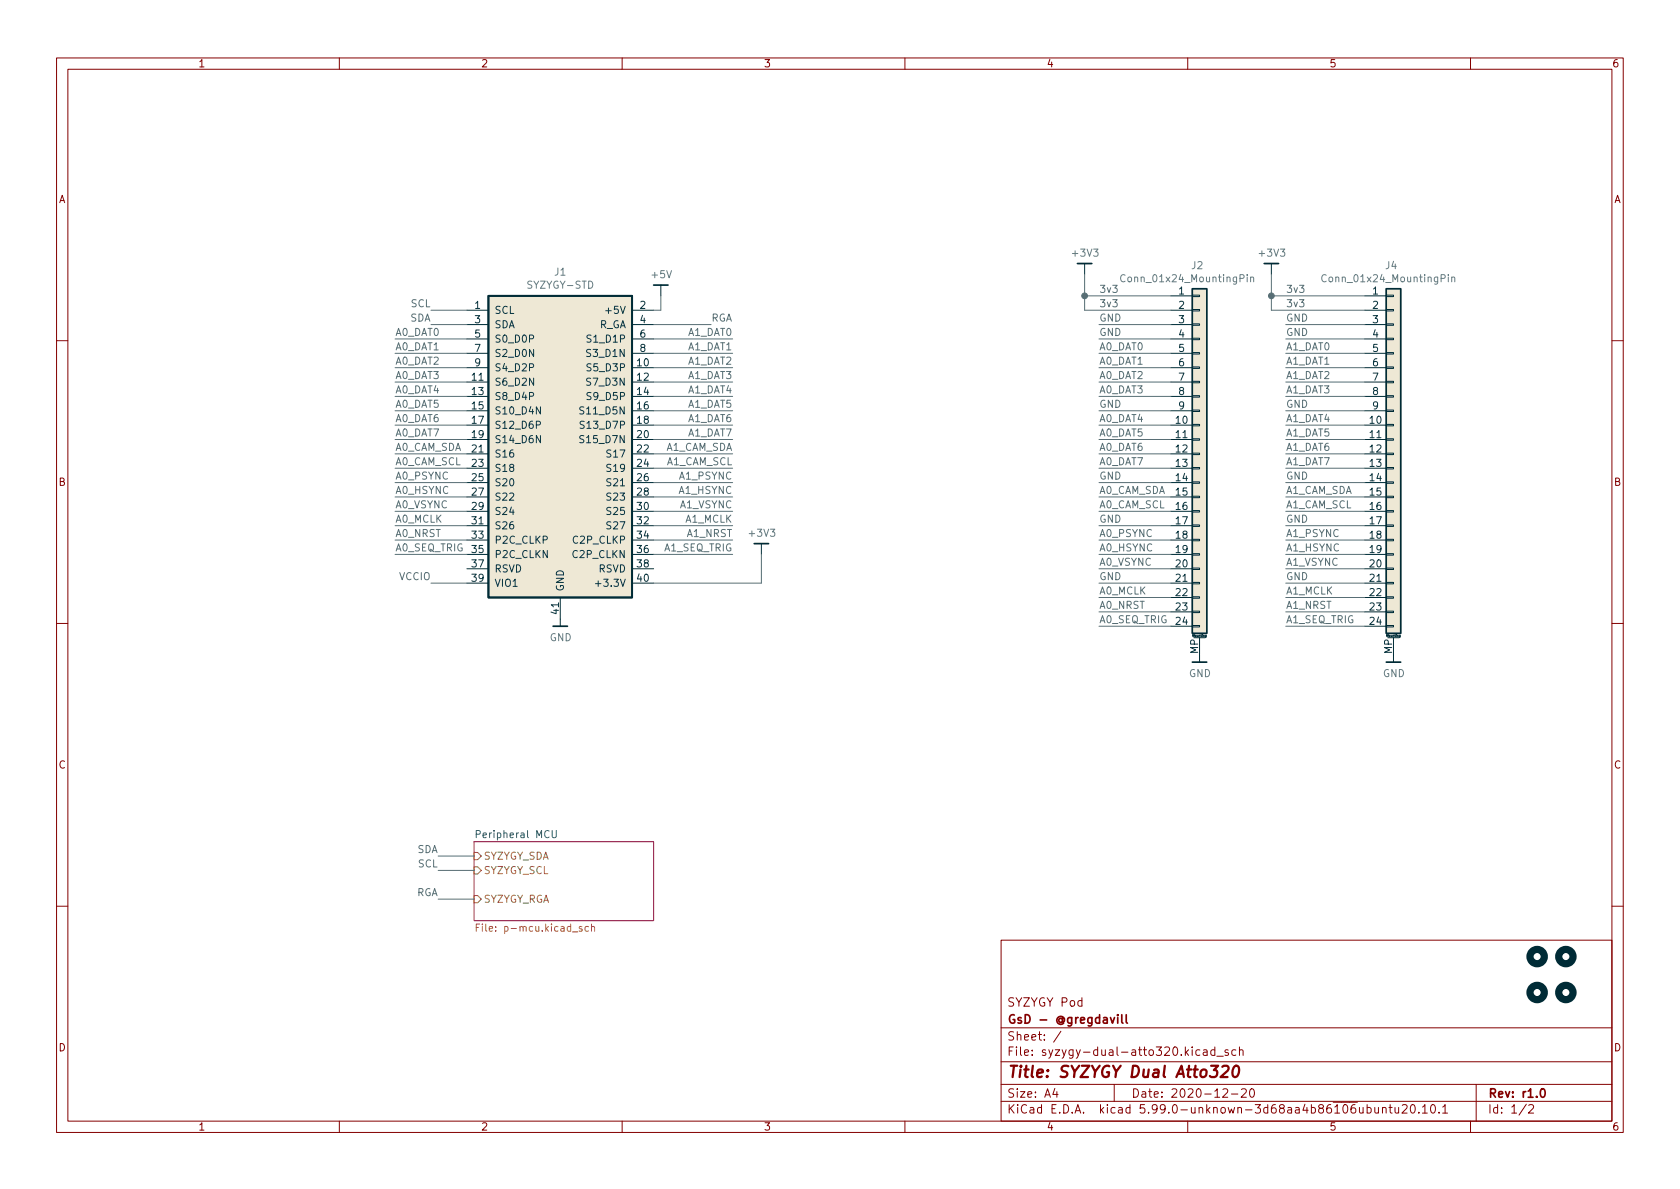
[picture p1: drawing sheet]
<svg xmlns="http://www.w3.org/2000/svg" width="297mm" height="210mm" viewBox="0 0 297 210" stroke-linecap="round" stroke-linejoin="round" font-family="sans-serif">
<g fill="none" stroke="#840000" stroke-width=".18">
<path d="M10 10.2h277v190.1h-277zM12 12.2h273v186.1h-273zM60 10.2v2M110 10.2v2M160 10.2v2M210 10.2v2M260 10.2v2M10 60.2h2M285 60.2h2M10 110.2h2M285 110.2h2M10 160.2h2"/>
<path d="M177 166.3h108v32h-108zM285 160.2h2M60 198.3v2M110 198.3v2M160 198.3v2M177 194.8h108M177 191.8h108M177 187.8h108M177 181.8h108M186.5 192.5l-.4 1h1M186.9 193v1M187.6 182.4l-1.3 1.9"/>
<path d="M197 191.8v3M210 198.3v2M212.1 185.7l-.4-.1-.3 .3v.4l.2 .3h.5M212.8 185.7h.6v.9M213.4 186l-.5 .1a.29 .29 0 0 0-.2 .2 .29 .29 0 0 0 .2 .3h.5M214.8 185.7l-.4-.1-.3 .3v.4l.1 .3h.6M214.8 185.1v1.5M215.1 186.8h1.2M216.2 192.7l.6-.2 .2 .2 .1 .3-1 1h1M217.1 185.7l-.3-.1-.2 .2v.3l.5 .1v.4h-.5M217.7 193.5h1.2M218.5 185.7l-.4-.1-.3 .3v.4l.1 .3h.6"/>
<path d="M219.1 185.8l.3-.2 .3 .1 .1 .9M219.1 185.1v1.5M219.5 192.7l.6-.2 .2 .2 .1 .3-1 1h1M221.1 192.6l.2-.1a.81 .81 0 0 1 .6 .7 .81 .81 0 0 1-.3 .8h-.2a.81 .81 0 0 1-.5-.6 .81 .81 0 0 1 .2-.8zM243.1 195.8v1h.4l.2-.1M243.7 195.8v1M244.4 196l.2-.2 .4 .1 .1 .9M244.4 195.8v1M245.6 195.8h.5M245.8 195.3v1.3l.3 .2M246.6 195.8l.1 1h.4l.2-.1M247.3 195.8v1"/>
<path d="M247.9 195.5l.6-.2 .2 .2 .1 .3-.9 1h.9M249.6 195.4l.1-.1a.81 .81 0 0 1 .6 .7 .81 .81 0 0 1-.3 .8h-.1a.81 .81 0 0 1-.6-.6 .81 .81 0 0 1 .3-.8zM250.9 196.7v.1M251.5 195.8l.4-.5v1.5M251.5 196.8h.9M253.1 195.4l.2-.1a.81 .81 0 0 1 .6 .7 .81 .81 0 0 1-.3 .8h-.2a.81 .81 0 0 1-.5-.6 .81 .81 0 0 1 .2-.8zM254.4 196.7v.1M255.1 195.8l.4-.5v1.5M255.1 196.8h.8M260 198.3v2M261 191.8v6.5M269.9 195.3l-1.3 1.9"/>
<path d="M270.3 195.5l.6-.2 .2 .2 .1 .3-1 1h1"/>
</g>
<path d="M196.3 179.9l.4 1 .4-1M197.6 179.4v.2M197.6 179.9v1M198.3 179.4v1.3l.3 .2M199.1 179.4v1.3l.2 .2M272.6 192.6l.1-.1a.81 .81 0 0 1 .6 .7 .81 .81 0 0 1-.3 .8h-.2a.82 .82 0 0 1-.5-.6 .82 .82 0 0 1 .3-.8z" fill="none" stroke="#840000" stroke-width=".3"/>
<path d="M216.1 188.7l.3-.2h.5a.45 .45 0 0 1 .3 .5l-.1 .3-1.3 1.2h1.2M218.2 188.7a.46 .46 0 0 1 .5-.2 .46 .46 0 0 1 .3 .3 1.15 1.15 0 0 1-.7 1.7l-.2-.1a1.54 1.54 0 0 1 .1-1.7z" fill="none" stroke="#840000" stroke-width=".4"/>
<path d="M83.8 148.8h31.8v14h-31.8z" fill="#fff" stroke="#fff" stroke-width=".18"/>
<path d="M83.8 148.8h31.8v14h-31.8z" fill="none" stroke="#840084" stroke-width=".18"/>
<path d="M84.2 147.5h.6l.1-.2v-.3l-.7-.1v1.2M97.6 146.9v1l.3 .2h.3l.2-.2v-1" fill="none" stroke="#008484" stroke-width=".18"/>
<path d="M84.2 164h.4M84.8 163.4h-.6v1.3M104 163.9l-.3-.1-.3 .3 .2 .5h.4M104.6 163.9l.2-.1 .3 .1v.8M104.6 163.4v1.3" fill="none" stroke="#b58900" stroke-width=".18"/>
<path d="M83.8 153.3h.7l.6 .6-.6 .7h-.7zM83.8 150.7h.7l.6 .7-.6 .6h-.7zM83.8 158.4h.7l.6 .6-.6 .6h-.7z" fill="none" stroke="#859900" stroke-width=".18"/>
<g fill="none" stroke="#002b36" stroke-width=".18">
<path d="M82.5 54.9h3.9M82.5 57.4h3.9M82.5 59.9h3.9M111.8 54.9h3.8M111.8 57.4h3.8M111.8 59.9h3.8M116.8 50.4v1.9M191.8 46.6v1.9M207 54.9h3.8M207 57.4h3.8M207 59.9h3.8M207 52.3h3.8"/>
<path d="M210.8 54.7h1.3v.3h-1.3zM210.8 52.2h1.3v.2h-1.3zM210.8 59.8h1.3v.3h-1.3zM210.8 57.3h1.3v.2h-1.3zM224.8 46.6v1.9M241.3 54.9h3.8M241.3 57.4h3.8M241.3 59.9h3.8M241.3 52.3h3.8M245.1 54.7h1.3v.3h-1.3zM245.1 52.2h1.3v.2h-1.3zM245.1 59.8h1.3v.3h-1.3z"/>
<path d="M245.1 57.3h1.3v.2h-1.3zM82.5 65h3.9M82.5 67.6h3.9M82.5 70.1h3.9M82.5 72.6h3.9M82.5 75.2h3.9M82.5 77.7h3.9M82.5 62.5h3.9M111.8 65h3.8M111.8 67.6h3.8M111.8 70.1h3.8M111.8 72.6h3.8"/>
<path d="M111.8 75.2h3.8M111.8 77.7h3.8M111.8 62.5h3.8M207 65h3.8M207 67.6h3.8M207 70.1h3.8M207 72.6h3.8M207 75.2h3.8M207 77.7h3.8M207 62.5h3.8M210.8 77.6h1.3v.2h-1.3zM210.8 75.1h1.3v.2h-1.3z"/>
<path d="M210.8 72.5h1.3v.3h-1.3zM210.8 70h1.3v.2h-1.3zM210.8 67.4h1.3v.3h-1.3zM210.8 64.9h1.3v.2h-1.3zM210.8 62.4h1.3v.2h-1.3zM241.3 65h3.8M241.3 67.6h3.8M241.3 70.1h3.8M241.3 72.6h3.8M241.3 75.2h3.8M241.3 77.7h3.8M241.3 62.5h3.8"/>
<path d="M245.1 77.6h1.3v.2h-1.3zM245.1 75.1h1.3v.2h-1.3zM245.1 72.5h1.3v.3h-1.3zM245.1 70h1.3v.2h-1.3zM245.1 67.4h1.3v.3h-1.3zM245.1 64.9h1.3v.2h-1.3zM245.1 62.4h1.3v.2h-1.3zM82.5 80.3h3.9M82.5 82.8h3.9M82.5 85.3h3.9M82.5 87.9h3.9M82.5 90.4h3.9"/>
<path d="M82.5 93h3.9M82.5 95.5h3.9M82.5 98h3.9M111.8 80.3h3.8M111.8 82.8h3.8M111.8 85.3h3.8M111.8 87.9h3.8M111.8 90.4h3.8M111.8 93h3.8M111.8 95.5h3.8M111.8 98h3.8M134.6 96.1v1.9"/>
<path d="M207 80.3h3.8M207 82.8h3.8M207 85.3h3.8M207 87.9h3.8M207 90.4h3.8M207 93h3.8M207 95.5h3.8M207 98h3.8M210.8 85.2h1.3v.3h-1.3zM210.8 87.8h1.3v.2h-1.3zM210.8 90.3h1.3v.2h-1.3zM210.8 92.8h1.3v.3h-1.3z"/>
<path d="M210.8 95.4h1.3v.2h-1.3zM210.8 97.9h1.3v.3h-1.3zM210.8 82.7h1.3v.2h-1.3zM210.8 80.1h1.3v.3h-1.3zM241.3 80.3h3.8M241.3 82.8h3.8M241.3 85.3h3.8M241.3 87.9h3.8M241.3 90.4h3.8M241.3 93h3.8M241.3 95.5h3.8M241.3 98h3.8"/>
<path d="M245.1 85.2h1.3v.3h-1.3zM245.1 87.8h1.3v.2h-1.3zM245.1 90.3h1.3v.2h-1.3zM245.1 92.8h1.3v.3h-1.3zM245.1 95.4h1.3v.2h-1.3zM245.1 97.9h1.3v.3h-1.3zM245.1 82.7h1.3v.2h-1.3zM245.1 80.1h1.3v.3h-1.3zM82.5 100.6h3.9M82.5 103.1h3.9M99.1 105.7v5M111.8 100.6h3.8"/>
<path d="M111.8 103.1h3.8M207 100.6h3.8M207 103.1h3.8M207 105.7h3.8M207 108.2h3.8M207 110.7h3.8M210.8 108.1h1.3v.2h-1.3zM210.8 110.6h1.3v.3h-1.3zM210.8 100.5h1.3v.2h-1.3zM210.8 103h1.3v.2h-1.3zM210.8 105.5h1.3v.3h-1.3zM211.1 112.8h2"/>
<path d="M212.1 112.8v4.3M213.3 112.3v.3l-.2 .1M213.3 112.3l-.2 .1v.2h.2M241.3 100.6h3.8M241.3 103.1h3.8M241.3 105.7h3.8M241.3 108.2h3.8M241.3 110.7h3.8M245.1 108.1h1.3v.2h-1.3zM245.1 110.6h1.3v.3h-1.3zM245.1 100.5h1.3v.2h-1.3zM245.1 103h1.3v.2h-1.3z"/>
<path d="M245.1 105.5h1.3v.3h-1.3zM245.4 112.8h2M246.4 112.8v4.3M247.6 112.3v.3l-.2 .1M247.6 112.3l-.2 .1v.2h.2"/>
</g>
<path d="M115.6 50.4h2.5M190.5 46.6h2.5M223.5 46.6h2.6M133.3 96.1h2.6M97.8 110.7h2.5M210.8 117.1h2.6M245.1 117.1h2.5" fill="none" stroke="#002b36" stroke-width=".3"/>
<g fill="#eee8d5" stroke="#eee8d5" stroke-width=".18">
<path d="M86.4 52.3h25.4v53.4h-25.4z"/>
<path d="M245.1 51h2.5v61h-2.5z"/>
<path d="M210.8 51h2.6v61h-2.6z"/>
</g>
<path d="M86.4 52.3h25.4v53.4h-25.4z" fill="none" stroke="#002b36" stroke-width=".33"/>
<path d="M94.8 75.1h.6l.2-.2-.1-.3-.7-.1v1.3M95.6 71.9v1.3l-.8-1.3v1.3M95.6 77v1.3l-.8-1.3v1.3M103.2 72l-.5-.1-.1 .2v.3l.5 .3 .1 .3-.2 .2h-.5M103.2 77.1l-.5-.1-.1 .1v.4l.5 .2 .1 .4-.2 .2-.5-.1M103.3 74.5h-.5l-.2 .1v.4l.6 .2 .1 .3-.3 .3-.4-.1M105.3 103.2h1" fill="none" stroke="#073642" stroke-width=".18"/>
<g fill="none" stroke="#002b36" stroke-width="1.3">
<circle cx="271.8" cy="169.2" r="1.27"/>
<circle cx="271.8" cy="175.5" r="1.27"/>
<circle cx="276.9" cy="175.5" r="1.27"/>
<circle cx="276.9" cy="169.2" r="1.27"/>
</g>
<path d="M210.8 51h2.6v61h-2.6zM245.1 51h2.5v61h-2.5z" fill="none" stroke="#002b36" stroke-width=".25"/>
<path d="M198.9 48.7a.6 .6 0 0 0-.8 .4 .6 .6 0 0 0 .6 .7l.2-.1M220.5 48.6v.1M220.5 49v.8M221.1 49.1l.2-.1 .3 .1 .1 .7M221.1 49v.8M234.5 48.7a.6 .6 0 0 0-.9 .4 .6 .6 0 0 0 .6 .7l.3-.1M256.1 48.6v.1M256.1 49v.8M256.7 49.1l.2-.1 .3 .1v.7M256.7 49v.8" fill="none" stroke="#657b83" stroke-width=".18"/>
<g fill="none" stroke="#586e75" stroke-width=".18">
<path d="M69.8 59.9h12.7M76.2 57.4h6.3M76.2 54.9h6.3M115.6 59.9h13.9M115.6 57.4h10.1M116.8 52.3v2.6h-1.2M191.8 48.5v6.4h15.2M191.8 52.3h15.2M194.3 59.9h12.7M194.3 57.4h12.7M224.8 48.5v6.4h16.5M224.8 52.3h16.5"/>
<path d="M227.3 59.9h14M227.3 57.4h14M69.8 62.5h12.7M69.8 65h12.7M69.8 67.6h12.7M69.8 70.1h12.7M69.8 72.6h12.7M69.8 75.2h12.7M69.8 77.7h12.7M115.6 62.5h13.9M115.6 65h13.9M115.6 67.6h13.9"/>
<path d="M115.6 70.1h13.9M115.6 72.6h13.9M115.6 75.2h13.9M115.6 77.7h13.9M194.3 62.5h12.7M194.3 65h12.7M194.3 67.6h12.7M194.3 70.1h12.7M194.3 72.6h12.7M194.3 75.2h12.7M194.3 77.7h12.7M227.3 62.5h14"/>
<path d="M227.3 65h14M227.3 67.6h14M227.3 70.1h14M227.3 72.6h14M227.3 75.2h14M227.3 77.7h14M69.8 80.3h12.7M69.8 98h12.7M69.8 82.8h12.7M69.8 93h12.7M69.8 90.4h12.7M69.8 95.5h12.7"/>
<path d="M69.8 85.3h12.7M69.8 87.9h12.7M115.6 80.3h13.9M115.6 98h13.9M115.6 82.8h13.9M115.6 93h13.9M115.6 90.4h13.9M115.6 95.5h13.9M115.6 85.3h13.9M115.6 87.9h13.9M134.6 98v5.1h-19M194.3 80.3h12.7"/>
<path d="M194.3 98h12.7M194.3 82.8h12.7M194.3 93h12.7M194.3 90.4h12.7M194.3 95.5h12.7M194.3 85.3h12.7M194.3 87.9h12.7M227.3 80.3h14M227.3 98h14M227.3 82.8h14M227.3 93h14M227.3 90.4h14"/>
<path d="M227.3 95.5h14M227.3 85.3h14M227.3 87.9h14M76.2 103.1h6.3M194.3 103.1h12.7M194.3 108.2h12.7M194.3 110.7h12.7M194.3 105.7h12.7M194.3 100.6h12.7M227.3 103.1h14M227.3 108.2h14M227.3 110.7h14"/>
<path d="M227.3 105.7h14M227.3 100.6h14M77.5 159h6.3M77.5 151.4h6.3M77.5 153.9h6.3"/>
</g>
<g fill="#586e75" stroke="#586e75" stroke-width=".18">
<circle cx="191.8" cy="52.3" r=".51"/>
<circle cx="224.8" cy="52.3" r=".51"/>
</g>
<text font-size="2.8" fill="#840000" x="178" y="190.6">Title: SYZYGY Dual Atto320</text>
<g font-size="2.1" fill="#840000">
<text x="178" y="178">SYZYGY Pod</text>
<text x="178" y="184">Sheet: /</text>
<text x="178" y="181">GsD - @gregdavill</text>
<text x="178" y="186.7">File: syzygy-dual-atto320.kicad_sch</text>
<text x="178" y="196.9">KiCad E.D.A. kicad 5.99.0-unknown-3d68aa4b86~106~ubuntu20.10.1</text>
<text x="178" y="194.1">Size: A4</text>
<text x="200" y="194.1">Date: 2020-12-20</text>
<text x="263" y="194.1">Rev: r1.0</text>
<text x="263" y="196.9">Id: 1/2</text>
</g>
<g font-size="1.8" fill="#840000">
<text x="35" y="11.9">1</text>
<text x="85" y="11.9">2</text>
<text x="135" y="11.9">3</text>
<text x="185" y="11.9">4</text>
<text x="235" y="11.9">5</text>
<text x="285" y="11.9">6</text>
<text x="10.3" y="35.9">A</text>
<text x="285.3" y="35.9">A</text>
<text x="10.3" y="85.9">B</text>
<text x="285.3" y="85.9">B</text>
<text x="10.3" y="135.9">C</text>
<text x="285.3" y="135.9">C</text>
<text x="10.3" y="185.9">D</text>
<text x="285.3" y="185.9">D</text>
<text x="35" y="199.9">1</text>
<text x="85" y="199.9">2</text>
<text x="135" y="199.9">3</text>
<text x="185" y="199.9">4</text>
<text x="235" y="199.9">5</text>
<text x="285" y="199.9">6</text>
</g>
<g font-size="1.8" fill="#657b83">
<text x="189.8" y="45.4">+3V3</text>
<text x="210.7" y="47.6">J2</text>
<text x="222.8" y="45.4">+3V3</text>
<text x="245" y="47.6">J4</text>
<text x="93.4" y="51">SYZYGY-STD</text>
<text x="98.1" y="48.7">J1</text>
<text x="115.3" y="49.2">+5V</text>
<text x="198.9" y="49.9">Conn_01x24_MountingPin</text>
<text x="234.4" y="49.9">Conn_01x24_MountingPin</text>
<text x="132.6" y="94.9">+3V3</text>
<text x="97.2" y="113.4">GND</text>
<text x="210.2" y="119.7">GND</text>
<text x="244.5" y="119.7">GND</text>
</g>
<g font-size="1.8" fill="#586e75">
<text x="194.3" y="51.8">3v3</text>
<text x="227.3" y="51.8">3v3</text>
<text x="69.8" y="59.4">A0_DAT0</text>
<text x="72.5" y="56.9">SDA</text>
<text x="72.7" y="54.3">SCL</text>
<text x="121.7" y="59.4">A1_DAT0</text>
<text x="125.7" y="56.9">RGA</text>
<text x="194.3" y="54.3">3v3</text>
<text x="194.3" y="56.9">GND</text>
<text x="194.3" y="59.4">GND</text>
<text x="227.3" y="59.4">GND</text>
<text x="227.3" y="56.9">GND</text>
<text x="227.3" y="54.3">3v3</text>
<text x="69.8" y="64.5">A0_DAT2</text>
<text x="69.8" y="61.9">A0_DAT1</text>
<text x="121.7" y="64.5">A1_DAT2</text>
<text x="121.7" y="61.9">A1_DAT1</text>
<text x="194.3" y="64.5">A0_DAT1</text>
<text x="194.3" y="61.9">A0_DAT0</text>
<text x="227.3" y="64.5">A1_DAT1</text>
<text x="227.3" y="61.9">A1_DAT0</text>
<text x="69.8" y="67">A0_DAT3</text>
<text x="69.8" y="69.6">A0_DAT4</text>
<text x="121.7" y="69.6">A1_DAT4</text>
<text x="121.7" y="67">A1_DAT3</text>
<text x="194.3" y="67">A0_DAT2</text>
<text x="194.3" y="69.6">A0_DAT3</text>
<text x="227.3" y="67">A1_DAT2</text>
<text x="227.3" y="69.6">A1_DAT3</text>
<text x="69.8" y="77.2">A0_DAT7</text>
<text x="69.8" y="72.1">A0_DAT5</text>
<text x="69.8" y="74.6">A0_DAT6</text>
<text x="121.7" y="74.6">A1_DAT6</text>
<text x="121.7" y="72.1">A1_DAT5</text>
<text x="121.7" y="77.2">A1_DAT7</text>
<text x="194.3" y="74.6">A0_DAT4</text>
<text x="194.3" y="72.1">GND</text>
<text x="194.3" y="77.2">A0_DAT5</text>
<text x="227.3" y="74.6">A1_DAT4</text>
<text x="227.3" y="77.2">A1_DAT5</text>
<text x="227.3" y="72.1">GND</text>
<text x="69.8" y="79.7">A0_CAM_SDA</text>
<text x="69.8" y="82.3">A0_CAM_SCL</text>
<text x="117.6" y="79.7">A1_CAM_SDA</text>
<text x="117.7" y="82.3">A1_CAM_SCL</text>
<text x="194.3" y="79.7">A0_DAT6</text>
<text x="194.3" y="82.3">A0_DAT7</text>
<text x="227.3" y="82.3">A1_DAT7</text>
<text x="227.3" y="79.7">A1_DAT6</text>
<text x="69.8" y="87.3">A0_HSYNC</text>
<text x="69.8" y="89.9">A0_VSYNC</text>
<text x="69.8" y="84.8">A0_PSYNC</text>
<text x="120.1" y="87.3">A1_HSYNC</text>
<text x="120.2" y="89.9">A1_VSYNC</text>
<text x="120.2" y="84.8">A1_PSYNC</text>
<text x="194.3" y="87.3">A0_CAM_SDA</text>
<text x="194.3" y="89.9">A0_CAM_SCL</text>
<text x="194.3" y="84.8">GND</text>
<text x="227.3" y="87.3">A1_CAM_SDA</text>
<text x="227.3" y="84.8">GND</text>
<text x="227.3" y="89.9">A1_CAM_SCL</text>
<text x="69.8" y="92.4">A0_MCLK</text>
<text x="69.8" y="95">A0_NRST</text>
<text x="121.2" y="92.4">A1_MCLK</text>
<text x="121.5" y="95">A1_NRST</text>
<text x="194.3" y="92.4">GND</text>
<text x="194.3" y="95">A0_PSYNC</text>
<text x="227.3" y="95">A1_PSYNC</text>
<text x="227.3" y="92.4">GND</text>
<text x="69.8" y="97.5">A0_SEQ_TRIG</text>
<text x="117.4" y="97.5">A1_SEQ_TRIG</text>
<text x="194.3" y="97.5">A0_HSYNC</text>
<text x="194.3" y="100">A0_VSYNC</text>
<text x="227.3" y="97.5">A1_HSYNC</text>
<text x="227.3" y="100">A1_VSYNC</text>
<text x="70.6" y="102.6">VCCIO</text>
<text x="194.3" y="107.7">A0_NRST</text>
<text x="194.3" y="105.1">A0_MCLK</text>
<text x="194.3" y="102.6">GND</text>
<text x="227.3" y="102.6">GND</text>
<text x="227.3" y="105.1">A1_MCLK</text>
<text x="227.3" y="107.7">A1_NRST</text>
<text x="194.3" y="110.2">A0_SEQ_TRIG</text>
<text x="227.3" y="110.2">A1_SEQ_TRIG</text>
<text x="73.7" y="150.8">SDA</text>
<text x="73.9" y="153.4">SCL</text>
<text x="73.5" y="158.5">RGA</text>
</g>
<g font-size="1.8" fill="#073642">
<text x="208.4" y="52.1">1</text>
<text x="242.7" y="52.1">1</text>
<text x="84" y="54.6">1</text>
<text x="84" y="57.1">3</text>
<text x="84" y="59.7">5</text>
<text x="87.4" y="55.5">SCL</text>
<text x="87.4" y="58">SDA</text>
<text x="105.8" y="58">R_GA</text>
<text x="107.5" y="55.5">+5V</text>
<text x="113.2" y="54.6">2</text>
<text x="113.2" y="57.1">4</text>
<text x="113.2" y="59.7">6</text>
<text x="208.4" y="54.6">2</text>
<text x="208.4" y="57.1">3</text>
<text x="208.4" y="59.7">4</text>
<text x="242.7" y="54.6">2</text>
<text x="242.7" y="57.1">3</text>
<text x="242.7" y="59.7">4</text>
<text x="84" y="62.2">7</text>
<text x="84" y="64.8">9</text>
<text x="87.4" y="60.6">S0_D0P</text>
<text x="87.4" y="63.1">S2_D0N</text>
<text x="87.4" y="65.7">S4_D2P</text>
<text x="104.1" y="63.1">S3_D1N</text>
<text x="104.2" y="65.7">S5_D3P</text>
<text x="104.2" y="60.6">S1_D1P</text>
<text x="112.7" y="64.8">10</text>
<text x="113.2" y="62.2">8</text>
<text x="208.4" y="62.2">5</text>
<text x="208.4" y="64.8">6</text>
<text x="242.7" y="62.2">5</text>
<text x="242.7" y="64.8">6</text>
<text x="83.5" y="67.3">11</text>
<text x="83.5" y="69.8">13</text>
<text x="87.4" y="68.2">S6_D2N</text>
<text x="87.4" y="70.7">S8_D4P</text>
<text x="104.1" y="68.2">S7_D3N</text>
<text x="104.2" y="70.7">S9_D5P</text>
<text x="112.7" y="67.3">12</text>
<text x="112.7" y="69.8">14</text>
<text x="208.4" y="67.3">7</text>
<text x="208.4" y="69.8">8</text>
<text x="242.7" y="67.3">7</text>
<text x="242.7" y="69.8">8</text>
<text x="83.5" y="72.4">15</text>
<text x="83.5" y="74.9">17</text>
<text x="83.5" y="77.5">19</text>
<text x="87.4" y="73.3">S10_D4N</text>
<text x="87.4" y="75.8">S12_D6P</text>
<text x="103.1" y="73.3">S11_D5N</text>
<text x="103.2" y="75.8">S13_D7P</text>
<text x="112.7" y="72.4">16</text>
<text x="112.7" y="74.9">18</text>
<text x="112.7" y="77.5">20</text>
<text x="207.9" y="74.9">10</text>
<text x="207.9" y="77.5">11</text>
<text x="208.4" y="72.4">9</text>
<text x="242.2" y="74.9">10</text>
<text x="242.2" y="77.5">11</text>
<text x="242.7" y="72.4">9</text>
<text x="83.5" y="80">21</text>
<text x="83.5" y="82.5">23</text>
<text x="87.4" y="78.4">S14_D6N</text>
<text x="87.4" y="80.9">S16</text>
<text x="87.4" y="83.4">S18</text>
<text x="103.1" y="78.4">S15_D7N</text>
<text x="107.6" y="80.9">S17</text>
<text x="107.6" y="83.4">S19</text>
<text x="112.7" y="80">22</text>
<text x="112.7" y="82.5">24</text>
<text x="207.9" y="80">12</text>
<text x="207.9" y="82.5">13</text>
<text x="242.2" y="80">12</text>
<text x="242.2" y="82.5">13</text>
<text x="83.5" y="85.1">25</text>
<text x="83.5" y="87.6">27</text>
<text x="87.4" y="86">S20</text>
<text x="87.4" y="88.5">S22</text>
<text x="107.6" y="86">S21</text>
<text x="107.6" y="88.5">S23</text>
<text x="112.7" y="85.1">26</text>
<text x="112.7" y="87.6">28</text>
<text x="207.9" y="85.1">14</text>
<text x="207.9" y="87.6">15</text>
<text x="242.2" y="85.1">14</text>
<text x="242.2" y="87.6">15</text>
<text x="83.5" y="90.2">29</text>
<text x="83.5" y="92.7">31</text>
<text x="83.5" y="95.2">33</text>
<text x="87.4" y="91.1">S24</text>
<text x="87.4" y="93.6">S26</text>
<text x="107.6" y="91.1">S25</text>
<text x="107.6" y="93.6">S27</text>
<text x="112.7" y="90.2">30</text>
<text x="112.7" y="92.7">32</text>
<text x="112.7" y="95.2">34</text>
<text x="207.9" y="90.2">16</text>
<text x="207.9" y="92.7">17</text>
<text x="207.9" y="95.2">18</text>
<text x="242.2" y="90.2">16</text>
<text x="242.2" y="92.7">17</text>
<text x="242.2" y="95.2">18</text>
<text x="83.5" y="97.8">35</text>
<text x="83.5" y="100.3">37</text>
<text x="87.4" y="96.1">P2C_CLKP</text>
<text x="87.4" y="98.7">P2C_CLKN</text>
<text x="87.4" y="101.2">RSVD</text>
<text x="101.4" y="98.7">C2P_CLKN</text>
<text x="101.5" y="96.1">C2P_CLKP</text>
<text x="105.8" y="101.2">RSVD</text>
<text x="112.7" y="97.8">36</text>
<text x="112.7" y="100.3">38</text>
<text x="207.9" y="97.8">19</text>
<text x="207.9" y="100.3">20</text>
<text x="242.2" y="97.8">19</text>
<text x="242.2" y="100.3">20</text>
<text x="83.5" y="102.9">39</text>
<text x="87.4" y="103.8">VIO1</text>
<text x="99.7" y="104.6" transform="rotate(-90 99.7 104.6)">GND</text>
<text x="106.1" y="103.8">+3.3V</text>
<text x="112.7" y="102.9">40</text>
<text x="207.9" y="102.9">21</text>
<text x="207.9" y="105.4">22</text>
<text x="207.9" y="107.9">23</text>
<text x="242.2" y="102.9">21</text>
<text x="242.2" y="105.4">22</text>
<text x="242.2" y="107.9">23</text>
<text x="98.8" y="108.5" transform="rotate(-90 98.8 108.5)">41</text>
<text x="207.9" y="110.5">24</text>
<text x="242.2" y="110.5">24</text>
<text x="211.8" y="115.6" transform="rotate(-90 211.8 115.6)">MP</text>
<text x="246.1" y="115.6" transform="rotate(-90 246.1 115.6)">MP</text>
</g>
<text font-size="1.8" fill="#008484" x="84.7" y="148.2">Peripheral MCU</text>
<g font-size="1.8" fill="#859900">
<text x="85.5" y="154.6">SYZYGY_SCL</text>
<text x="85.5" y="152">SYZYGY_SDA</text>
<text x="85.5" y="159.6">SYZYGY_RGA</text>
</g>
<text font-size="1.8" fill="#b58900" x="85.4" y="164.7">File: p-mcu.kicad_sch</text>
<g font-size=".5" fill="#002b36">
<text x="210.9" y="112.6">Mounting</text>
<text x="245.2" y="112.6">Mounting</text>
</g>
</svg>
